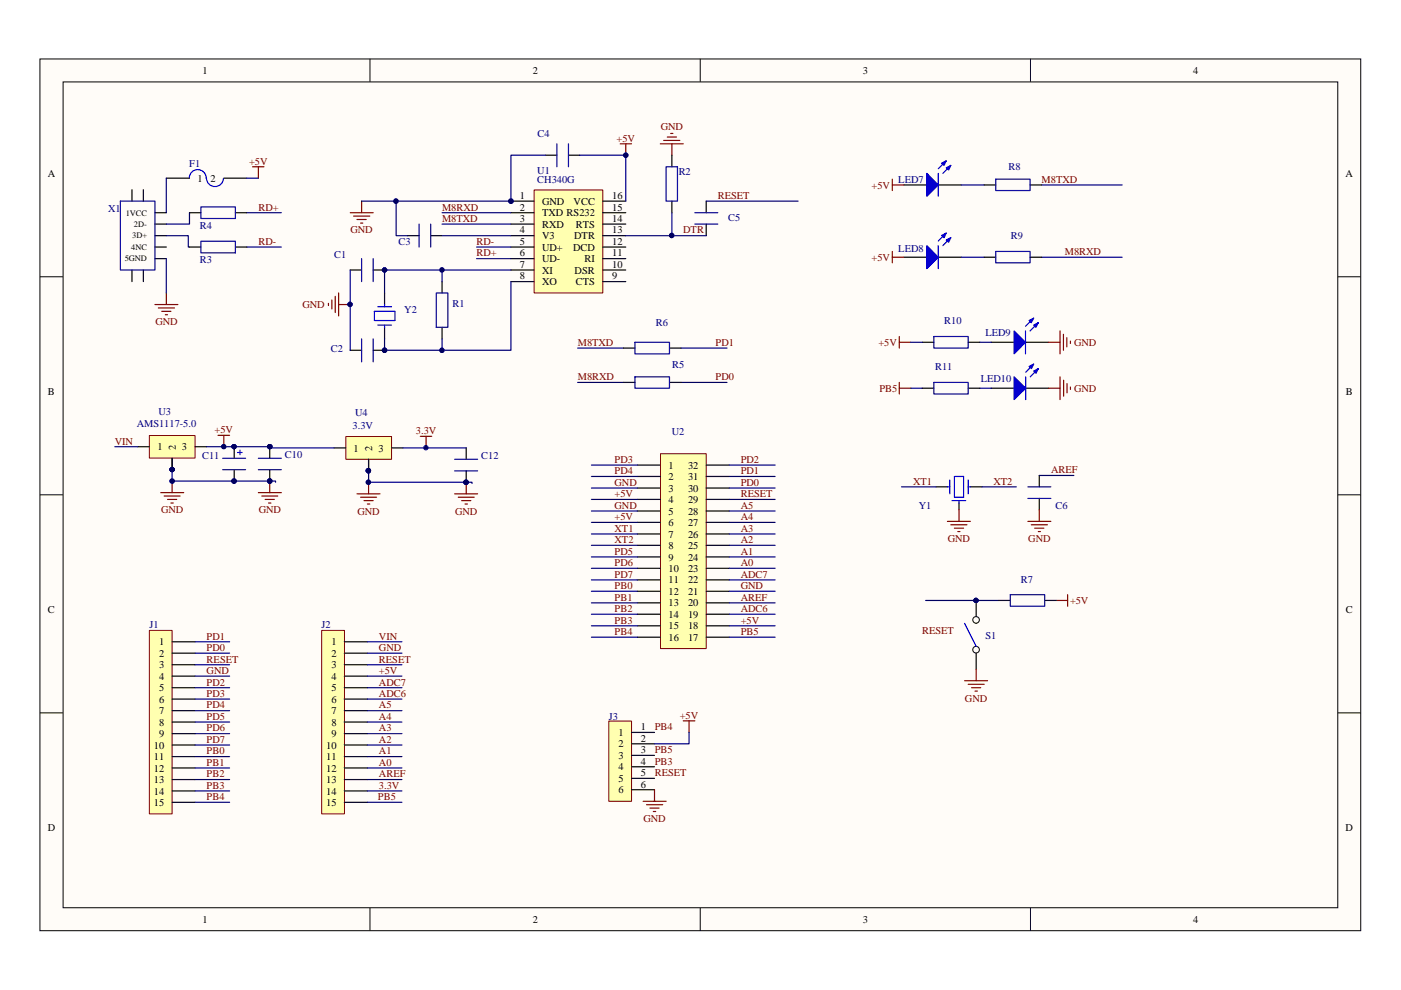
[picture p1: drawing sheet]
<svg xmlns="http://www.w3.org/2000/svg" width="297mm" height="210mm" viewBox="0 0 297 210" stroke-linecap="round" stroke-linejoin="round" font-family="sans-serif">
<path d="M8.5 12.5h280v184.8h-280z" fill="#fffcf8"/>
<path d="M8.5 12.5h280v184.8h-280z" fill="none" stroke="#000" stroke-width=".21"/>
<path d="M13.4 17.4h270.2v175.1h-270.2z" fill="#fffcf8"/>
<g fill="none" stroke="#000" stroke-width=".21">
<path d="M13.4 17.4h270.2v175.1h-270.2zM78.4 12.5v4.8M148.5 12.5v4.8M218.5 12.5v4.8M8.5 58.7h4.8M283.6 58.7h4.9M8.5 104.9h4.8M283.6 104.9h4.9M8.5 151.1h4.8M283.6 151.1h4.9M78.4 192.5v4.9M148.5 192.5v4.9"/>
<path d="M218.5 192.5v4.9"/>
</g>
<path d="M35.3 37.8h4.9M47.5 37.8h4.8M28 40.2v2.4M28 57.2v2.5M30.4 40.2v2.4M30.4 57.2v2.5M32.9 45.1h2.4M32.9 47.5h2.4M32.9 50h2.4M32.9 52.4h2.4M32.9 54.8h2.4" fill="none" stroke="#000" stroke-width=".25"/>
<path d="M25.5 42.6h7.4v14.6h-7.4z" fill="none" stroke="#0c0087" stroke-width=".25"/>
<path d="M40.1 37.7a1.8 1.8 0 0 1 1.9-1.7 1.8 1.8 0 0 1 1.7 1.8M43.8 37.8a1.8 1.8 0 0 0 1.7 1.8 1.8 1.8 0 0 0 1.9-1.7" fill="none" stroke="#00f" stroke-width=".25"/>
<path d="M53.6 35.4h2.4M54.8 35.4v2.4M32.9 64.6h4.8M33.6 65.3h3.4M34.3 66h1.9M35.1 66.7h.4M35.3 62.1v2.5" fill="none" stroke="#800000" stroke-width=".25"/>
<path d="M35.3 54.8v7.3" fill="none" stroke="#000080" stroke-width=".25"/>
<path d="M113.3 40.3h14.5v21.8h-14.5z" fill="#ffffb0"/>
<path d="M113.2 40.3h14.6v21.8h-14.6z" fill="none" stroke="#800000" stroke-width=".21"/>
<g fill="none" stroke="#000" stroke-width=".25">
<path d="M74.3 57.2h2.4M79.1 57.2h2.4M86.4 50h2.5M91.3 50h2.4M93.7 59.7v2.4M108.3 42.6h4.9M108.3 45.1h4.9M108.3 47.5h4.9M108.3 50h4.9M108.3 52.4h4.9M108.3 54.8h4.9M108.3 57.2h4.9"/>
<path d="M108.3 59.7h4.9M127.8 42.6h4.9M127.8 45.1h4.9M127.8 47.5h4.9M127.8 50h4.9M127.8 52.4h4.9M127.8 54.8h4.9M127.8 57.2h4.9M127.8 59.7h4.9M149.7 42.6v2.5M149.7 47.5v2.5M191.6 54.5h4.9"/>
<path d="M198.9 54.5h4.9M74.3 74.3h2.4M79.1 74.3h2.4M81.5 62.1v2.5M81.5 69.4v2.5M93.7 69.4v2.5"/>
</g>
<g fill="#000080" stroke="#000080" stroke-width=".21">
<circle cx="108.3" cy="42.6" r=".46"/>
<circle cx="81.5" cy="74.3" r=".46"/>
<circle cx="81.5" cy="57.2" r=".46"/>
<circle cx="142.4" cy="49.9" r=".46"/>
</g>
<path d="M52.3 52.4h7.3M52.3 45.1h7.3M93.7 45.1h14.6M93.7 47.5h14.6M93.7 50h14.6M101 52.4h7.3M101 54.8h7.3M132.7 50h9.8M142.7 50h7" fill="none" stroke="#000080" stroke-width=".25"/>
<path d="M79.4 66h4.3v2h-4.3zM80.1 65h2.9M80.1 68.9h2.9M81.5 64.6v.4M81.5 68.9v.5" fill="none" stroke="#00f" stroke-width=".25"/>
<path d="M76.7 54.8v4.9M79.1 54.8v4.9M88.9 47.5v4.9M91.3 47.5v4.9M147.3 47.5h4.9M147.3 45.1h4.9M76.7 71.9v4.8M79.1 71.9v4.8M92.5 62.1h2.5v7.3h-2.5z" fill="none" stroke="#0c0087" stroke-width=".25"/>
<path d="M131.5 30.5h2.4M132.7 30.5v2.4M140 30.5h4.9M140.7 29.8h3.4M141.5 29.1h1.9M142.2 28.3h.5M142.5 30.5v2.4M74.3 45.1h4.8M75 45.8h3.4M75.7 46.5h1.9M76.5 47.3h.4M76.7 42.6v2.5" fill="none" stroke="#800000" stroke-width=".25"/>
<path d="M196.5 52.1l2.4 2.4-2.4 2.5z" fill="#00f"/>
<path d="M196.5 52.1l2.4 2.4-2.4 2.5zM200.6 49.4l-1.7 1.7M201.6 50.4l-1.7 1.7" fill="none" stroke="#00f" stroke-width=".25"/>
<path d="M200.6 50.9l1-.5-.5 1z" fill="#00f"/>
<path d="M200.6 50.9l1-.5-.5 1z" fill="none" stroke="#00f" stroke-width=".25"/>
<path d="M199.6 49.9l1-.5-.4 1z" fill="#00f"/>
<path d="M198.9 52.1v4.9M199.6 49.9l1-.5-.4 1z" fill="none" stroke="#00f" stroke-width=".25"/>
<path d="M189.2 38v2.4M189.2 39.2h2.4" fill="none" stroke="#800000" stroke-width=".25"/>
<path d="M191.6 39.2h4.9M198.9 39.2h4.9" fill="none" stroke="#000" stroke-width=".25"/>
<path d="M196.5 36.8l2.4 2.4-2.4 2.4z" fill="#00f"/>
<path d="M196.5 36.8l2.4 2.4-2.4 2.4zM200.6 34.1l-1.7 1.7M201.6 35.1l-1.7 1.7" fill="none" stroke="#00f" stroke-width=".25"/>
<path d="M200.6 35.6l1-.5-.5 .9z" fill="#00f"/>
<path d="M200.6 35.6l1-.5-.5 .9z" fill="none" stroke="#00f" stroke-width=".25"/>
<path d="M199.6 34.6l1-.5-.4 1z" fill="#00f"/>
<path d="M198.9 36.8v4.8M199.6 34.6l1-.5-.4 1z" fill="none" stroke="#00f" stroke-width=".25"/>
<path d="M189.2 53.3v2.4M189.2 54.5h2.4M34.1 104.5h4.8M34.8 105.2h3.4M35.5 105.9h2M36.2 106.7h.5M36.5 102v2.5" fill="none" stroke="#800000" stroke-width=".25"/>
<path d="M203.8 39.2h4.9M203.8 54.5h4.9" fill="none" stroke="#000080" stroke-width=".25"/>
<circle cx="36.5" cy="102" r=".46" fill="#000080" stroke="#000080" stroke-width=".21"/>
<path d="M31.7 92.4h9.7v4.7h-9.7z" fill="#ffffb0"/>
<path d="M31.7 92.3h9.7v4.8h-9.7z" fill="none" stroke="#800000" stroke-width=".21"/>
<path d="M210.1 72.6h4.9M217.4 72.6h4.9M29.2 94.7h2.4M36.5 97.2v2.4M41.4 94.7h2.4M49.7 94.7v2.5M49.7 99.6v2.4M57.2 94.7v2.5M57.2 99.6v2.4" fill="none" stroke="#000" stroke-width=".25"/>
<g fill="#000080" stroke="#000080" stroke-width=".21">
<circle cx="36.5" cy="99.6" r=".46"/>
<circle cx="47.4" cy="94.7" r=".45"/>
<circle cx="49.6" cy="94.7" r=".46"/>
<circle cx="49.6" cy="102" r=".46"/>
<circle cx="57.2" cy="94.7" r=".46"/>
<circle cx="57.2" cy="102" r=".46"/>
</g>
<path d="M46.2 92.3h2.5M47.5 92.3v2.4" fill="none" stroke="#800000" stroke-width=".25"/>
<path d="M47.2 97.2h4.9M47.2 99.6h4.9M54.8 97.2h4.8M54.8 99.6h4.8" fill="none" stroke="#0c0087" stroke-width=".25"/>
<path d="M50.4 95.9h1M50.9 95.4v1" fill="none" stroke="#00f" stroke-width=".25"/>
<path d="M215 70.2l2.4 2.4-2.4 2.4z" fill="#00f"/>
<path d="M215 70.2l2.4 2.4-2.4 2.4zM219.2 67.5l-1.8 1.7M220.1 68.4l-1.7 1.8" fill="none" stroke="#00f" stroke-width=".25"/>
<path d="M219.2 68.9l.9-.5-.5 1z" fill="#00f"/>
<path d="M219.2 68.9l.9-.5-.5 1z" fill="none" stroke="#00f" stroke-width=".25"/>
<path d="M218.2 68l1-.5-.5 .9z" fill="#00f"/>
<path d="M217.4 70.2v4.8M218.2 68l1-.5-.5 .9z" fill="none" stroke="#00f" stroke-width=".25"/>
<path d="M190.7 71.3v2.5M190.7 72.6h2.4M222.3 72.6h2.4M224.7 70.2v4.8M225.5 70.9v3.4M226.2 71.6v1.9M226.9 72.3v.5" fill="none" stroke="#800000" stroke-width=".25"/>
<path d="M207 137v4.9" fill="none" stroke="#000" stroke-width=".25"/>
<circle cx="206.9" cy="137.7" r=".71" fill="#fffcf8" stroke="#000" stroke-width=".21"/>
<path d="M207 127.3v4.9" fill="none" stroke="#000" stroke-width=".25"/>
<circle cx="206.9" cy="131.4" r=".7" fill="#fffcf8" stroke="#000" stroke-width=".21"/>
<circle cx="206.9" cy="127.3" r=".46" fill="#000080" stroke="#000080" stroke-width=".21"/>
<path d="M204.5 132.2l2.5 4.8" fill="none" stroke="#00f" stroke-width=".25"/>
<path d="M196.3 127.3h15.5" fill="none" stroke="#000080" stroke-width=".25"/>
<path d="M217.9 110.5h4.9M218.7 111.3h3.4M219.4 112h1.9M220.1 112.7h.5M220.3 108.1v2.4M223.9 127.3h2.5M226.4 126.1v2.4M204.5 144.3h4.9M205.3 145.1h3.4M206 145.8h1.9M206.7 146.5h.5M207 141.9v2.4" fill="none" stroke="#800000" stroke-width=".25"/>
<path d="M220.3 100.8v2.4M220.3 105.7v2.4" fill="none" stroke="#000" stroke-width=".25"/>
<path d="M217.9 103.2h4.9M217.9 105.7h4.9" fill="none" stroke="#0c0087" stroke-width=".25"/>
<path d="M129.1 152.9h4.8v17h-4.8z" fill="#ffffb0"/>
<path d="M129.1 152.9h4.8v17h-4.8z" fill="none" stroke="#800000" stroke-width=".21"/>
<path d="M115.7 32.9h2.4M120.5 32.9h2.4M142.5 32.9v2.5M142.5 42.6v2.5M210.1 82.3h4.9M217.5 82.3h4.8M133.9 155.3h4.9M133.9 157.7h4.9M133.9 160.2h4.9M133.9 162.6h4.9M133.9 165h4.9M133.9 167.4h4.9" fill="none" stroke="#000" stroke-width=".25"/>
<path d="M69.6 64.3v.5M70.4 63.6v1.9M71.1 62.8v3.5M71.8 62.1v4.9M71.8 64.6h2.5M144.9 152.8h2.4M146.1 152.8v2.5M136.4 169.9h4.8M137.1 170.6h3.4M137.8 171.3h1.9M138.5 172.1h.5M138.8 167.4v2.5" fill="none" stroke="#800000" stroke-width=".25"/>
<g fill="none" stroke="#000080" stroke-width=".25">
<path d="M52.3 37.8h2.5M115.7 32.9h-7.4v9.7h-24.3v7.4h2.4M122.9 32.9h9.8v9.7M220.9 39.2h17M40.2 45.1v2.4h-4.9M76.7 42.6h7.3M93.7 57.2v2.5M108.3 57.2h-26.8v4.9M142.5 45.1v4.9h.2M149.7 42.6h19.5M220.9 54.5h17M93.7 71.9v2.4"/>
<path d="M122.5 73.8h9.7M144.4 73.8h9.7M207.7 72.6h2.4M24.3 94.7h4.9M122.5 81.1h9.7M144.4 81.1h9.7M220.3 100.8h7.4M146.1 155.3v2.4h-7.3"/>
</g>
<g fill="#000080" stroke="#000080" stroke-width=".21">
<circle cx="83.9" cy="42.6" r=".46"/>
<circle cx="93.7" cy="57.2" r=".45"/>
<circle cx="93.7" cy="74.3" r=".46"/>
<circle cx="74.2" cy="64.5" r=".46"/>
<circle cx="81.5" cy="57.2" r=".46"/>
<circle cx="142.4" cy="49.9" r=".46"/>
<circle cx="132.7" cy="32.9" r=".46"/>
<circle cx="108.3" cy="42.6" r=".46"/>
</g>
<path d="M118.1 30.5v4.9M120.5 30.5v4.9M141.2 35.4h2.4v7.2h-2.4z" fill="none" stroke="#0c0087" stroke-width=".25"/>
<path d="M215 79.9l2.5 2.4-2.5 2.4z" fill="#00f"/>
<path d="M215 79.9l2.5 2.4-2.5 2.4zM219.2 77.2l-1.7 1.7M220.1 78.2l-1.7 1.7" fill="none" stroke="#00f" stroke-width=".25"/>
<path d="M219.2 78.7l.9-.5-.4 .9z" fill="#00f"/>
<path d="M219.2 78.7l.9-.5-.4 .9z" fill="none" stroke="#00f" stroke-width=".25"/>
<path d="M218.2 77.7l1-.5-.5 1z" fill="#00f"/>
<path d="M217.5 79.9v4.8M218.2 77.7l1-.5-.5 1z" fill="none" stroke="#00f" stroke-width=".25"/>
<path d="M224.7 79.9v4.8M190.7 82.3h2.4M190.7 81.1v2.4M222.3 82.3h2.4M225.5 80.6v3.4M226.2 81.3v2M226.9 82.1v.5" fill="none" stroke="#800000" stroke-width=".25"/>
<path d="M193.1 82.3h2.4M207.7 82.3h2.4" fill="none" stroke="#000080" stroke-width=".25"/>
<path d="M31.7 133.7h4.8v38.9h-4.8z" fill="#ffffb0"/>
<path d="M31.7 133.7h4.8v38.9h-4.8z" fill="none" stroke="#800000" stroke-width=".21"/>
<g fill="none" stroke="#000" stroke-width=".25">
<path d="M36.5 136.1h4.9M36.5 138.5h4.9M36.5 140.9h4.9M36.5 143.4h4.9M36.5 145.8h4.9M36.5 148.2h4.9M36.5 150.7h4.9M36.5 153.1h4.9M36.5 155.5h4.9M36.5 158h4.9M36.5 160.4h4.9M36.5 162.8h4.9"/>
<path d="M36.5 165.3h4.9M36.5 167.7h4.9M36.5 170.1h4.9"/>
</g>
<path d="M68.2 133.7h4.8v38.9h-4.8z" fill="#ffffb0"/>
<path d="M68.2 133.7h4.8v38.9h-4.8z" fill="none" stroke="#800000" stroke-width=".21"/>
<g fill="none" stroke="#000" stroke-width=".25">
<path d="M73 136.1h4.9M73 138.5h4.9M73 140.9h4.9M73 143.4h4.9M73 145.8h4.9M73 148.2h4.9M73 150.7h4.9M73 153.1h4.9M73 155.5h4.9M73 158h4.9M73 160.4h4.9M73 162.8h4.9"/>
<path d="M73 165.3h4.9M73 167.7h4.9M73 170.1h4.9"/>
</g>
<g fill="none" stroke="#000080" stroke-width=".25">
<path d="M77.9 136.1h7.3M77.9 138.5h7.3M77.9 158h7.3M77.9 155.5h7.3M77.9 153.1h7.3M77.9 150.7h7.3M77.9 148.2h7.3M77.9 145.8h7.3M77.9 143.4h7.3M77.9 140.9h7.3M77.9 170.1h7.3M77.9 167.7h7.3"/>
<path d="M77.9 165.3h7.3M77.9 162.8h7.3M77.9 160.4h7.3"/>
</g>
<path d="M140.1 96.2h9.6v41.3h-9.6z" fill="#ffffb0"/>
<path d="M140 96.2h9.7v41.3h-9.7z" fill="none" stroke="#800000" stroke-width=".21"/>
<g fill="none" stroke="#000" stroke-width=".25">
<path d="M208.7 39.2h2.4M218.4 39.2h2.5M40.2 45.1h2.4M40.2 52.4h2.4M49.9 45.1h2.4M49.9 52.4h2.4M208.7 54.5h2.4M218.4 54.5h2.5M132.2 73.8h2.4M141.9 73.8h2.5M195.5 72.6h2.5M205.3 72.6h2.4"/>
<path d="M132.2 81.1h2.4M135.1 98.6h4.9M141.9 81.1h2.5M149.7 98.6h4.9M195.5 82.3h2.5M205.3 82.3h2.4M135.1 101h4.9M135.1 103.5h4.9M135.1 105.9h4.9M135.1 108.3h4.9M135.1 110.8h4.9M135.1 113.2h4.9"/>
<path d="M135.1 115.6h4.9M135.1 118.1h4.9M149.7 101h4.9M149.7 103.5h4.9M149.7 105.9h4.9M149.7 108.3h4.9M149.7 110.8h4.9M149.7 113.2h4.9M149.7 115.6h4.9M149.7 118.1h4.9M198.5 103.2h2.4M203.3 106.7v1.4"/>
<path d="M205.7 103.2h2.5M135.1 120.5h4.9M135.1 123h4.9M135.1 125.4h4.9M135.1 127.8h4.9M135.1 130.2h4.9M135.1 132.7h4.9M135.1 135.1h4.9M149.7 120.5h4.9M149.7 123h4.9M149.7 125.4h4.9M149.7 127.8h4.9"/>
<path d="M149.7 130.2h4.9M149.7 132.7h4.9M149.7 135.1h4.9M211.8 127.3h2.4M221.5 127.3h2.4"/>
</g>
<g fill="none" stroke="#000080" stroke-width=".25">
<path d="M35.3 37.8v7.3M35.3 50h4.6v2.4h.3M74.3 57.2v17.1M108.3 59.7v14.6h-26.8v-2.4M36.5 99.6v2.4h21.9v.2M125.4 98.6h9.7M154.6 98.6h9.7M125.4 118.1h9.7M125.4 115.6h9.7M125.4 113.2h9.7M125.4 110.8h9.7M125.4 108.3h9.7"/>
<path d="M125.4 105.9h9.7M125.4 103.5h9.7M125.4 101h9.7M154.6 118.1h9.7M154.6 115.6h9.7M154.6 113.2h9.7M154.6 110.8h9.7M154.6 108.3h9.7M154.6 105.9h9.7M154.6 103.5h9.7M154.6 101h9.7M191.1 103.2h7.4"/>
<path d="M208.2 103.2h7.3M41.4 138.5h7.3M41.4 136.1h7.3M125.4 135.1h9.7M125.4 132.7h9.7M125.4 130.2h9.7M125.4 127.8h9.7M125.4 125.4h9.7M125.4 123h9.7M125.4 120.5h9.7M154.6 135.1h9.7M154.6 132.7h9.7"/>
<path d="M154.6 130.2h9.7M154.6 127.8h9.7M154.6 125.4h9.7M154.6 123h9.7M154.6 120.5h9.7M41.4 158h7.3M41.4 155.5h7.3M41.4 153.1h7.3M41.4 150.7h7.3M41.4 148.2h7.3M41.4 145.8h7.3M41.4 143.4h7.3"/>
<path d="M41.4 140.9h7.3M41.4 170.1h7.3M41.4 167.7h7.3M41.4 165.3h7.3M41.4 162.8h7.3M41.4 160.4h7.3"/>
</g>
<path d="M200.9 103.2h.5M201.4 101.8v2.9M201.8 106.1h3M202.4 101h1.9v4.4h-1.9zM203.3 106.1v.6M205.3 101.8v2.9M205.3 103.2h.4" fill="none" stroke="#00f" stroke-width=".25"/>
<g fill="none" stroke="#800000" stroke-width=".25">
<path d="M54.8 104.5h4.8M55.5 105.2h3.4M56.2 105.9h2M56.9 106.7h.5M57.2 102v2.5M75.7 104.7h4.9M76.5 105.4h3.3M77.2 106.1h1.9M77.9 106.9h.5M78.1 102.2v2.5M200.9 110.5h4.8M201.6 111.3h3.4"/>
<path d="M202.4 112h1.9M203.1 112.7h.4M203.3 108.1v2.4"/>
</g>
<g fill="#000080" stroke="#000080" stroke-width=".21">
<circle cx="81.5" cy="74.3" r=".46"/>
<circle cx="93.7" cy="74.3" r=".46"/>
<circle cx="74.2" cy="64.5" r=".46"/>
<circle cx="57.2" cy="102" r=".46"/>
<circle cx="49.6" cy="102" r=".46"/>
<circle cx="36.5" cy="102" r=".46"/>
<circle cx="36.5" cy="99.6" r=".46"/>
<circle cx="78.1" cy="102.2" r=".46"/>
</g>
<path d="M211.1 38h7.3v2.4h-7.3zM42.6 43.9h7.3v2.4h-7.3zM42.6 51.2h7.3v2.4h-7.3zM211.1 53.3h7.3v2.4h-7.3zM134.6 72.6h7.3v2.4h-7.3zM134.6 79.9h7.3v2.4h-7.3zM198 71.3h7.3v2.5h-7.3zM198 81.1h7.3v2.4h-7.3zM214.2 126.1h7.3v2.4h-7.3z" fill="none" stroke="#0c0087" stroke-width=".25"/>
<path d="M73.4 92.6h9.6v4.8h-9.6z" fill="#ffffb0"/>
<path d="M73.3 92.6h9.7v4.8h-9.7z" fill="none" stroke="#800000" stroke-width=".21"/>
<path d="M70.8 95h2.5M78.1 97.4v2.4M83 95h2.4M98.8 95v2.4M98.8 99.8v2.4" fill="none" stroke="#000" stroke-width=".25"/>
<g fill="#000080" stroke="#000080" stroke-width=".21">
<circle cx="78.1" cy="99.8" r=".46"/>
<circle cx="90.3" cy="94.9" r=".46"/>
<circle cx="98.8" cy="102.2" r=".46"/>
<circle cx="78.1" cy="102.2" r=".46"/>
<circle cx="57.2" cy="94.7" r=".46"/>
<circle cx="49.6" cy="94.7" r=".46"/>
<circle cx="47.4" cy="94.7" r=".45"/>
</g>
<path d="M89.1 92.5h2.4M90.3 92.5v2.5M96.4 104.7h4.9M97.2 105.4h3.3M97.9 106.1h1.9M98.6 106.9h.5M98.8 102.2v2.5" fill="none" stroke="#800000" stroke-width=".25"/>
<path d="M96.4 97.4h4.9M96.4 99.8h4.9" fill="none" stroke="#0c0087" stroke-width=".25"/>
<path d="M193.1 72.6h2.4M43.8 94.7h13.4v.3h13.6M78.1 99.8v2.4h22v.3M85.4 95h13.4" fill="none" stroke="#000080" stroke-width=".25"/>
<g font-size="2.2">
<text x="42.9" y="15.7">1</text>
<text x="112.9" y="15.7">2</text>
<text x="183" y="15.7">3</text>
<text x="252.9" y="15.7">4</text>
<text x="10.1" y="37.6">A</text>
<text x="41.9" y="38.5">1</text>
<text x="44.7" y="38.5">2</text>
<text x="285.3" y="37.6">A</text>
<text x="110.2" y="42.2">1</text>
<text x="110.2" y="44.6">2</text>
<text x="110.2" y="47">3</text>
<text x="114.9" y="43.4">GND</text>
<text x="114.9" y="45.9">TXD RS232</text>
<text x="121.6" y="43.4">VCC</text>
<text x="129.8" y="47">14</text>
<text x="129.8" y="44.6">15</text>
<text x="129.8" y="42.2">16</text>
<text x="110.2" y="49.5">4</text>
<text x="110.2" y="51.9">5</text>
<text x="114.9" y="48.3">RXD</text>
<text x="114.9" y="50.7">V3</text>
<text x="114.9" y="53.1">UD+</text>
<text x="121.5" y="53.1">DCD</text>
<text x="121.8" y="50.7">DTR</text>
<text x="122.1" y="48.3">RTS</text>
<text x="129.8" y="51.9">12</text>
<text x="129.8" y="49.5">13</text>
<text x="110.2" y="54.4">6</text>
<text x="110.2" y="56.8">7</text>
<text x="110.2" y="59.2">8</text>
<text x="114.9" y="55.6">UD-</text>
<text x="114.9" y="58">XI</text>
<text x="121.8" y="58">DSR</text>
<text x="123.9" y="55.6">RI</text>
<text x="129.8" y="59.2">9</text>
<text x="129.8" y="56.8">10</text>
<text x="129.8" y="54.4">11</text>
<text x="114.9" y="60.4">XO</text>
<text x="122.1" y="60.4">CTS</text>
<text x="10.2" y="83.8">B</text>
<text x="285.3" y="83.8">B</text>
<text x="33.4" y="95.5">1</text>
<text x="37.3" y="95.5" transform="rotate(-90 37.3 95.5)">2</text>
<text x="38.6" y="95.5">3</text>
<text x="75" y="95.7">1</text>
<text x="78.9" y="95.7" transform="rotate(-90 78.9 95.7)">2</text>
<text x="80.2" y="95.7">3</text>
<text x="141.7" y="101.8">2</text>
<text x="141.7" y="99.4">1</text>
<text x="145.9" y="101.8">31</text>
<text x="145.9" y="99.4">32</text>
<text x="141.7" y="104.2">3</text>
<text x="141.7" y="106.7">4</text>
<text x="145.9" y="106.7">29</text>
<text x="145.9" y="104.2">30</text>
<text x="141.7" y="109.1">5</text>
<text x="141.7" y="111.5">6</text>
<text x="141.7" y="114">7</text>
<text x="145.9" y="114">26</text>
<text x="145.9" y="111.5">27</text>
<text x="145.9" y="109.1">28</text>
<text x="141.7" y="116.4">8</text>
<text x="141.7" y="118.8">9</text>
<text x="145.9" y="118.8">24</text>
<text x="145.9" y="116.4">25</text>
<text x="141.7" y="121.3">10</text>
<text x="141.7" y="123.7">11</text>
<text x="145.9" y="123.7">22</text>
<text x="145.9" y="121.3">23</text>
<text x="10.2" y="130">C</text>
<text x="141.7" y="126.1">12</text>
<text x="141.7" y="128.6">13</text>
<text x="141.7" y="131">14</text>
<text x="145.9" y="131">19</text>
<text x="145.9" y="128.6">20</text>
<text x="145.9" y="126.1">21</text>
<text x="285.3" y="130">C</text>
<text x="33.7" y="136.8">1</text>
<text x="70.3" y="136.8">1</text>
<text x="141.7" y="133.4">15</text>
<text x="141.7" y="135.9">16</text>
<text x="145.9" y="135.9">17</text>
<text x="145.9" y="133.4">18</text>
<text x="33.7" y="139.2">2</text>
<text x="33.7" y="141.7">3</text>
<text x="70.3" y="139.2">2</text>
<text x="70.3" y="141.7">3</text>
<text x="33.7" y="144.1">4</text>
<text x="33.7" y="146.6">5</text>
<text x="33.7" y="149">6</text>
<text x="70.3" y="144.1">4</text>
<text x="70.3" y="146.6">5</text>
<text x="70.3" y="149">6</text>
<text x="33.7" y="151.4">7</text>
<text x="33.7" y="153.9">8</text>
<text x="70.3" y="151.4">7</text>
<text x="70.3" y="153.9">8</text>
<text x="135.9" y="154.8">1</text>
<text x="32.6" y="158.7">10</text>
<text x="32.6" y="161.2">11</text>
<text x="33.7" y="156.3">9</text>
<text x="69.2" y="158.7">10</text>
<text x="69.2" y="161.2">11</text>
<text x="70.3" y="156.3">9</text>
<text x="131.1" y="156.1">1</text>
<text x="131.1" y="158.5">2</text>
<text x="131.1" y="160.9">3</text>
<text x="135.9" y="157.3">2</text>
<text x="135.9" y="159.7">3</text>
<text x="32.6" y="163.6">12</text>
<text x="32.6" y="166">13</text>
<text x="69.2" y="163.6">12</text>
<text x="69.2" y="166">13</text>
<text x="131.1" y="163.3">4</text>
<text x="131.1" y="165.8">5</text>
<text x="135.9" y="162.2">4</text>
<text x="135.9" y="164.6">5</text>
<text x="135.9" y="167">6</text>
<text x="32.6" y="168.5">14</text>
<text x="32.6" y="170.9">15</text>
<text x="69.2" y="168.5">14</text>
<text x="69.2" y="170.9">15</text>
<text x="131.1" y="168.2">6</text>
<text x="10.1" y="176.2">D</text>
<text x="285.3" y="176.2">D</text>
<text x="42.9" y="195.7">1</text>
<text x="112.9" y="195.7">2</text>
<text x="183" y="195.7">3</text>
<text x="252.9" y="195.7">4</text>
</g>
<g font-size="2.2" fill="#000080">
<text x="114" y="29.1">C4</text>
<text x="40.1" y="35.5">F1</text>
<text x="113.9" y="37">U1</text>
<text x="113.9" y="38.9">CH340G</text>
<text x="143.9" y="37.1">R2</text>
<text x="190.5" y="38.7">LED7</text>
<text x="213.8" y="36.1">R8</text>
<text x="22.9" y="44.9">X1</text>
<text x="154.4" y="46.8">C5</text>
<text x="42.4" y="48.5">R4</text>
<text x="84.5" y="51.9">C3</text>
<text x="190.5" y="53.4">LED8</text>
<text x="214.3" y="50.7">R9</text>
<text x="42.4" y="55.8">R3</text>
<text x="70.9" y="54.6">C1</text>
<text x="95.9" y="65.1">R1</text>
<text x="85.7" y="66.3">Y2</text>
<text x="139.1" y="69.2">R6</text>
<text x="200.2" y="68.7">R10</text>
<text x="208.9" y="71.3">LED9</text>
<text x="70.1" y="74.6">C2</text>
<text x="142.5" y="77.9">R5</text>
<text x="198.2" y="78.5">R11</text>
<text x="207.9" y="80.9">LED10</text>
<text x="33.6" y="87.9">U3</text>
<text x="75.3" y="88.2">U4</text>
<text x="29" y="90.6">AMS1117-5.0</text>
<text x="74.8" y="90.9">3.3V</text>
<text x="142.5" y="92.3">U2</text>
<text x="42.8" y="97.4">C11</text>
<text x="60.4" y="97.2">C10</text>
<text x="102" y="97.4">C12</text>
<text x="194.8" y="107.9">Y1</text>
<text x="223.8" y="107.9">C6</text>
<text x="216.4" y="123.7">R7</text>
<text x="31.7" y="133.2">J1</text>
<text x="68.2" y="133.2">J2</text>
<text x="209" y="135.4">S1</text>
<text x="129.1" y="152.6">J3</text>
</g>
<g font-size="2.2" fill="#800000">
<text x="140.1" y="27.6">GND</text>
<text x="52.8" y="34.9">+5V</text>
<text x="130.7" y="30">+5V</text>
<text x="184.8" y="40">+5V</text>
<text x="220.9" y="38.7">M8TXD</text>
<text x="54.8" y="44.6">RD+</text>
<text x="93.7" y="47">M8TXD</text>
<text x="93.7" y="44.6">M8RXD</text>
<text x="152.2" y="42.2">RESET</text>
<text x="54.8" y="51.9">RD-</text>
<text x="74.3" y="49.5">GND</text>
<text x="101" y="51.9">RD-</text>
<text x="144.9" y="49.5">DTR</text>
<text x="101" y="54.4">RD+</text>
<text x="184.8" y="55.3">+5V</text>
<text x="225.8" y="54.1">M8RXD</text>
<text x="64.1" y="65.3">GND</text>
<text x="32.9" y="69">GND</text>
<text x="122.5" y="73.3">M8TXD</text>
<text x="151.7" y="73.3">PD1</text>
<text x="186.3" y="73.3">+5V</text>
<text x="227.7" y="73.3">GND</text>
<text x="122.5" y="80.6">M8RXD</text>
<text x="151.7" y="80.6">PD0</text>
<text x="186.4" y="83.1">PB5</text>
<text x="227.7" y="83.1">GND</text>
<text x="24.3" y="94.2">VIN</text>
<text x="45.5" y="91.8">+5V</text>
<text x="88.2" y="92.1">3.3V</text>
<text x="130.3" y="98.1">PD3</text>
<text x="130.3" y="100.6">PD4</text>
<text x="157.1" y="100.6">PD1</text>
<text x="157.1" y="98.1">PD2</text>
<text x="222.8" y="100.3">AREF</text>
<text x="130.3" y="103">GND</text>
<text x="130.3" y="107.9">GND</text>
<text x="130.3" y="105.5">+5V</text>
<text x="157.1" y="107.9">A5</text>
<text x="157.1" y="103">PD0</text>
<text x="157.1" y="105.5">RESET</text>
<text x="193.6" y="102.8">XT1</text>
<text x="210.7" y="102.8">XT2</text>
<text x="34.2" y="108.9">GND</text>
<text x="54.9" y="108.9">GND</text>
<text x="75.8" y="109.1">GND</text>
<text x="96.5" y="109.1">GND</text>
<text x="130.3" y="110.3">+5V</text>
<text x="130.3" y="112.7">XT1</text>
<text x="157.1" y="112.7">A3</text>
<text x="157.1" y="110.3">A4</text>
<text x="130.3" y="117.6">PD5</text>
<text x="130.3" y="115.2">XT2</text>
<text x="157.1" y="117.6">A1</text>
<text x="157.1" y="115.2">A2</text>
<text x="201" y="114.9">GND</text>
<text x="218" y="114.9">GND</text>
<text x="130.3" y="120">PD6</text>
<text x="130.3" y="122.5">PD7</text>
<text x="130.3" y="124.9">PB0</text>
<text x="157.1" y="120">A0</text>
<text x="157.1" y="124.9">GND</text>
<text x="157.1" y="122.5">ADC7</text>
<text x="130.3" y="127.4">PB1</text>
<text x="130.3" y="129.8">PB2</text>
<text x="157.1" y="127.4">AREF</text>
<text x="157.1" y="129.8">ADC6</text>
<text x="226.9" y="128.1">+5V</text>
<text x="43.8" y="135.6">PD1</text>
<text x="80.3" y="135.6">VIN</text>
<text x="130.3" y="132.2">PB3</text>
<text x="130.3" y="134.6">PB4</text>
<text x="157.1" y="134.6">PB5</text>
<text x="157.1" y="132.2">+5V</text>
<text x="195.5" y="134.5">RESET</text>
<text x="43.8" y="138.1">PD0</text>
<text x="43.8" y="140.5">RESET</text>
<text x="43.8" y="142.9">GND</text>
<text x="80.3" y="140.5">RESET</text>
<text x="80.3" y="138.1">GND</text>
<text x="80.3" y="142.9">+5V</text>
<text x="43.8" y="145.3">PD2</text>
<text x="43.8" y="147.8">PD3</text>
<text x="80.3" y="145.3">ADC7</text>
<text x="80.3" y="147.8">ADC6</text>
<text x="204.6" y="148.8">GND</text>
<text x="43.8" y="150.2">PD4</text>
<text x="43.8" y="152.6">PD5</text>
<text x="43.8" y="155.1">PD6</text>
<text x="80.3" y="155.1">A3</text>
<text x="80.3" y="152.6">A4</text>
<text x="80.3" y="150.2">A5</text>
<text x="138.8" y="154.8">PB4</text>
<text x="144.1" y="152.4">+5V</text>
<text x="43.8" y="157.5">PD7</text>
<text x="43.8" y="159.9">PB0</text>
<text x="80.3" y="159.9">A1</text>
<text x="80.3" y="157.5">A2</text>
<text x="138.8" y="159.7">PB5</text>
<text x="43.8" y="162.4">PB1</text>
<text x="43.8" y="164.8">PB2</text>
<text x="43.8" y="167.2">PB3</text>
<text x="80.3" y="167.2">3.3V</text>
<text x="80.3" y="162.4">A0</text>
<text x="80.3" y="164.8">AREF</text>
<text x="138.8" y="162.2">PB3</text>
<text x="138.8" y="164.6">RESET</text>
<text x="43.8" y="169.7">PB4</text>
<text x="80.1" y="169.7">PB5</text>
<text x="136.4" y="174.3">GND</text>
</g>
<g font-size="1.8">
<text x="26.7" y="45.7">1VCC</text>
<text x="27.8" y="53">4NC</text>
<text x="28" y="50.6">3D+</text>
<text x="28.4" y="48.1">2D-</text>
<text x="26.5" y="55.4">5GND</text>
</g>
</svg>
